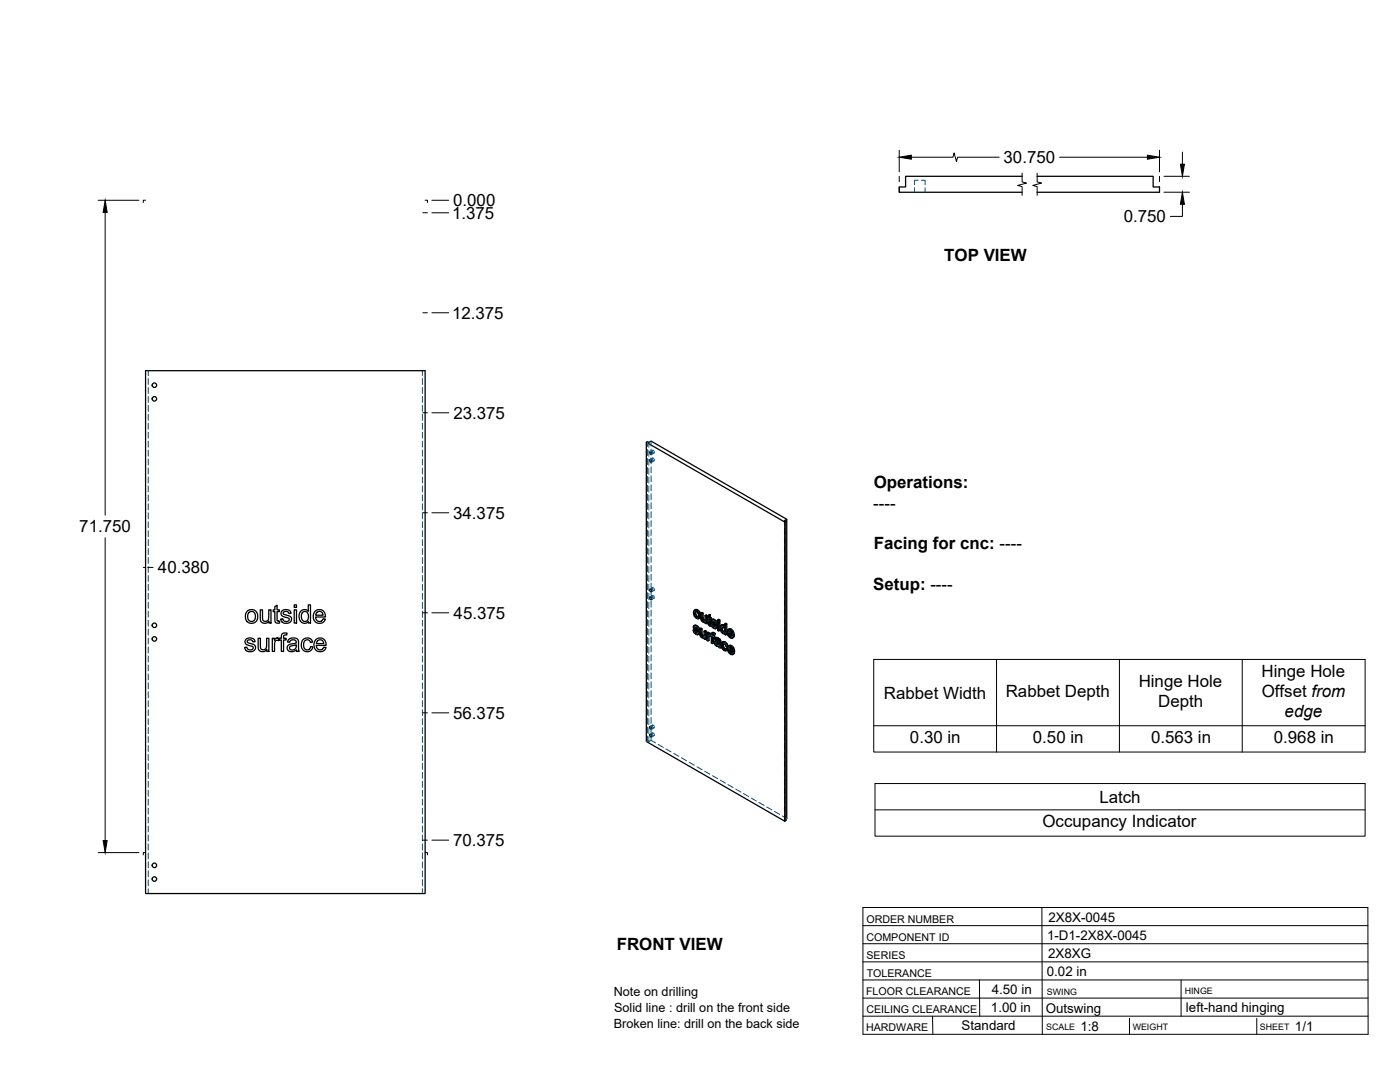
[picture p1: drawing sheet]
<svg xmlns="http://www.w3.org/2000/svg" width="559mm" height="432mm" viewBox="0 0 559 432" stroke-linecap="round" stroke-linejoin="round" font-family="sans-serif">
<!-- layer: Visible -->
<g fill="none" stroke="#000" stroke-width=".51">
<path d="M408 70.4h-46.5v4.2h-2.6v2.1h49.1M414 70.4h46.3v4.2h2.5v2.1h-48.8M58.1 147.9h111.6v208.7h-111.6zM258 176.5v119.4l55.2 31.8v-119.4M259.3 183.4l.7 .2 .1 .8-.6-.2zM259.3 180.3l.7 .2 .1 .8-.6-.2zM313.7 208l-.5 .3-55.2-31.8 .4-.2 .6 .3 .9-.6 54.1 31.2v119.4l-.3 .2M314 207.2l-.9 .6 .6 .2v119.5l-.5 .2M259.3 238.3l.7 .1 .1 .9-.6-.2zM259.3 235.1l.7 .2 .1 .8-.6-.1zM98.1 255.2l1.2-.6a1.91 1.91 0 0 1 2.5 1.5l-.9 .1a1.13 1.13 0 0 0-1.1-.9 1.13 1.13 0 0 0-1.1 .9l.3 .3a3.4 3.4 0 0 1 3 1.5 2.21 2.21 0 0 1-1.6 2.1 2.21 2.21 0 0 1-2.5-.9l-.3-.8h1a1.23 1.23 0 0 0 1.3 1 1.23 1.23 0 0 0 1.1-1.2l-.6-.3a2.3 2.3 0 0 1-2.6-1.6zM98.7 243.8l1.5-.5a2.65 2.65 0 0 1 2.6 3.6 2.65 2.65 0 0 1-4.3 .9l-.5-1.4a2.97 2.97 0 0 1 .7-2.6z"/>
<path d="M99.3 244.5l.8-.5a1.97 1.97 0 0 1 1.9 2 1.97 1.97 0 0 1-2 2l-.7-.5-.4-.8v-1.3zM103 254.7h.9v2.9a1.32 1.32 0 0 0 1.3 1.7 1.32 1.32 0 0 0 1.2-1.8v-2.8h.9v5.3h-.8v-.8a1.88 1.88 0 0 1-2.2 .8 1.88 1.88 0 0 1-1.3-2zM103.9 243.4h.9v2.9a1.32 1.32 0 0 0 1.3 1.7 1.32 1.32 0 0 0 1.2-1.8v-2.8h.9v5.2h-.8v-.7a1.88 1.88 0 0 1-2.3 .8 1.88 1.88 0 0 1-1.2-2.1zM108.7 254.7h.8v.8a1.28 1.28 0 0 1 2-.7l.8-.1v-.6a1.51 1.51 0 0 1 .7-1.4 1.51 1.51 0 0 1 1.6 0l-.2 .7a.82 .82 0 0 0-.8 0 .82 .82 0 0 0-.4 .8v.5h1v.7h-1v4.6h-.9v-4.6h-.8v-.4l-.2 .7a1.17 1.17 0 0 0-1.4 .1 1.17 1.17 0 0 0-.3 1.4v2.8h-.9zM109.7 242.1l.9-.5v1.8h.9v.7h-.9v3.3l.2 .4h.7l.1 .8a1.32 1.32 0 0 1-1.5-.1 1.32 1.32 0 0 1-.4-1.4v-3h-.6v-.7h.6zM112.5 243.9l1.2-.6a1.92 1.92 0 0 1 2.5 1.4l-.9 .2a1.13 1.13 0 0 0-1.1-1 1.13 1.13 0 0 0-1.1 1l.3 .3a3.4 3.4 0 0 1 2.9 1.5 2.2 2.2 0 0 1-1.7 2 2.2 2.2 0 0 1-2.5-1.2l-.1-.4 .9-.2 .6 1h1.4a.71 .71 0 0 0 .5-.5 .71 .71 0 0 0-.2-.7l-.5-.2a2.3 2.3 0 0 1-2.5-1.5zM115.3 255.1h.1a2.27 2.27 0 0 1 3.7 1.1l.3 3.8h-.9l-.2-.7a1.99 1.99 0 0 1-2.2 .9 1.99 1.99 0 0 1-1.5-2l.8-.9 1.7-.4a.82 .82 0 0 0 1.1-.7 .82 .82 0 0 0-1.1-.9 1.2 1.2 0 0 0-1.5 1l-.9-.1zM115.7 258l2.6-.7a1.53 1.53 0 0 1-.8 1.9 1.53 1.53 0 0 1-1.9-.5zM117.4 243.4h.9v5.2h-.9zM117.4 241.4h.9v1h-.9zM120 244l1.1-.7a1.79 1.79 0 0 1 1.9 .7v-2.6h.9v7.2h-.8v-.6a2.17 2.17 0 0 1-2.6 .5 2.17 2.17 0 0 1-1.1-2.5zM120.8 244.4l.6-.3a2.12 2.12 0 0 1 1.8 1.5 2.12 2.12 0 0 1-.8 2.2l-.4 .2a2.1 2.1 0 0 1-1.7-1.4 2.1 2.1 0 0 1 .5-2.2z"/>
<path d="M120.9 255.2l1.3-.6 1.4 .1 .8 .7 .4 .8-.9 .2a1.43 1.43 0 0 0-1.9-1 1.43 1.43 0 0 0-.8 1.9l.1 1.1a1.34 1.34 0 0 0 1.5 .9 1.34 1.34 0 0 0 1.2-1.3l.8 .1-.4 1.1a2.47 2.47 0 0 1-3.2 .4 2.47 2.47 0 0 1-.8-3.2zM125.7 244l1.5-.7a2.44 2.44 0 0 1 2.7 2.9h-3.9l.2 1a1.47 1.47 0 0 0 1.4 .8 1.47 1.47 0 0 0 1.3-1l1 .1-.3 .7-.9 .7-1 .3a2.8 2.8 0 0 1-2.6-1.7 2.8 2.8 0 0 1 .6-3.1zM126 255.3l1.5-.7a2.44 2.44 0 0 1 2.7 3h-4l.3 .9a1.47 1.47 0 0 0 1.4 .8 1.47 1.47 0 0 0 1.3-1l.9 .1-.3 .7-.8 .7-1 .3a2.79 2.79 0 0 1-2.6-1.7 2.79 2.79 0 0 1 .6-3.1zM126.5 244.4l.7-.4a1.44 1.44 0 0 1 1.7 1.5h-2.9zM126.7 255.7l.8-.3 1 .1 .7 1.3h-2.9zM276.6 251.5l.9 1.4 .7 .4 .5-.1M276.9 249.8l.6-.3 .8 .2 .9 1.4-.5 .3-.1-.6M277.3 244.8v-.6a1.11 1.11 0 0 1 1.3 .3 1.11 1.11 0 0 1 .2 1.2l-.2 .7h-.6M277.3 251.3l-.7 .2 .5 .2M277.3 252.3l.5 .4 .4-.3M277.4 250.9l1 .9 .5-.2M277.4 251.5l-.3 .2 .2 .6 .4-.3"/>
<path d="M277.5 249.5l-.7 .4v.7l1.6 2M277.5 250.2l-.3 .4 .5-.2M277.5 245.8l.5 .6 .5-.3M277.6 251.6l.8 .9M277.6 250.3l.6 .7M277.7 249.9l.5 .4 .5-.2M277.7 250.4l1 1M277.7 250.4h-.5M277.7 244.5l-.4 .3v.5l.2 .5 .4-.3M277.7 249.5l-.7 .2M277.8 252.7l.4 .1M277.8 244v1.2l.9 1"/>
<path d="M277.8 250.6l-.4 .3-.2-.3M278 243.6l.9 .9 .5-.2M278.1 249.7l-.8 .1M278.2 250.3l.4 .5 .4-.3M278.4 252.6l-.1 .2M278.4 251.8l.3 .5 .5-.3M278.5 243.4l-.5 .2-.8-.1M278.6 251.3l.7 1.2-.7 .8M278.7 252.3l.1 .5 .5-.3M278.8 252.8l-.1 .4 .4-.3M278.9 244.5l.4 1.4 .4-.3M279.1 246.7a1.8 1.8 0 0 1-2.3-2l.1-.9 .8-.6 .7 .1 .7 .6 .6 1.7-.2 .8-.6 .5"/>
<path d="M279.3 245.9l-.2 .8 .4-.3M279.3 250.9l.5 .3 .4-.3M279.7 244.7l.5 .2 .4-.2M279.8 251.2v2.2l.4-.2M279.8 253.4l.2 .4 .4-.2M280 253.8l.3 .3 .5-.2M280.2 244.9v2.3l.5-.3M280.2 247.2l.2 .4 .4-.3M280.3 254.1l.4 .1M280.4 247.6l.3 .3 .5-.3M280.7 247.9l.4 .1M280.9 254l-.6-.7-.1-2.4-.4-.2-.5 .2 .1 2.7 .8 .9h.9v.4l.3 .3"/>
<path d="M281.1 254.5l-.2 .1M281.4 247.7l-.7-.6-.1-2.4-.4-.3-.5 .3 .1 2.5 .7 1 .6 .2 .4-.2M281.4 245.7l.5 .2 .4-.2M281.4 252.2v3l.5-.3v-3l-.4-.3-.5 .3v1.9l-.3 .4 .2-.1M281.5 248.2v.5l.4 .2M281.5 248.3l-.2 .1M281.9 245.9v3l.4-.2v-3l-.4-.3-.5 .3v1.9l-.3 .4 .2-.1M281.9 251.9l-.5 .3-.4-.3M282.3 246.6l.3 .2 .2 2.6 .7 .5 .4-.2M282.6 246l-.3 .2 .3 .2v-.8l.9-.3v1.1l.5 .2v.4l-.5 .3v-.4M283 253.5l-.4 .7 .4-.2M283 252.9v-.4l-.4-.2-.5 .2v3l.5 .3"/>
<path d="M283 252.5l-.5 .3-.4-.3M283.1 253.5l-.1 2-.4 .3v-1.6M283.1 253.6l.4 .2M283.1 253.6l-.5 .1M283.1 245.6v1l.4-.2M283.1 246.6l.4 .3 .5-.3M283.1 253l.4 .4M283.3 252.7l-.8 .5v-.4M283.3 249.3l.2 .1M283.5 249.4l.1 .5M283.5 252.8l-.8 .2M283.5 252.8l-.7 .2"/>
<path d="M283.5 245.3l-.9 .3M283.5 253.3v.4l.4 .3v2.6l.5 .2M283.5 253.5l-.1 .4M283.5 248.8l-.4 .3v-2.1l.4 .2 .3 1.9M283.6 248.9l-.5 .2M283.8 249.1l.8 1.4 .6 .4 .6-.1M283.8 249.1l-.6 .1M283.8 249.1h.1M283.8 249.3l-.3 .1M284 247.4l.6-.3 .8 .3 .9 1.3-.5 .3-.1-.6M284.1 252.7l.9-.2 .5 .3-.1 .4-.4 .3v-.4M284.3 248h.6l.9 1"/>
<path d="M284.4 253.8l.5 .3 .4-.2M284.4 248.9l-.6 .2 .4 .2M284.4 249.9l.5 .4 .4-.3M284.5 248.5l1 .9 .5-.2M284.6 249.1l-.4 .2 .1 .4 .1 .2 .5-.3M284.6 247.9l-.3 .3 .5-.3 .6 .7M284.6 247.1l-.7 .5v.6l1.6 2M284.6 252.4l-.6 .4-.1 .8-.4-.3 .4-.2-.4-.3M284.6 252.8l.4 .3 .5-.3M284.7 249.2l.8 .9M284.8 253.3l.5 .6v.4l-.4 .2v-.4M284.8 254.5v2.1l-.4 .2v-2.6l.5 .3"/>
<path d="M284.8 247.5l.5 .4 .5-.2M284.9 247.1l-.8 .3M284.9 250.3l.4 .1M284.9 248.2l-.4 .3-.2-.3M285 253.5l-.6-.3v.6l.4-.2M285.1 252.5l-.9 .1M285.2 247.3l-.4 .2-.4-.1M285.3 256l.6-.3 .9 .3M285.3 247.9l.4 .5 .4-.2M285.4 254.7l.8-.3 1.3 .9 .4 3.1-.5 .2-.1-.4M285.5 250.2l-.1 .2M285.5 249.4l.3 .5 .5-.3"/>
<path d="M285.6 256.5l.1-.1a.86 .86 0 0 1 1.1 1M285.6 257.1l.4 .4 .5-.3M285.7 256.4l-.2 .3M285.7 248.9l.7 1.2-.7 .8M285.8 249.9l.1 .5 .5-.3M285.8 255.7l-.7 .5 .1 .9 .9 .8h.8l.1 .5 .4 .2M285.9 250.4l-.1 .4 .5-.3M285.9 256.5l-.4 .2 .1 .4 .5-.2M286 256.5l.8 .8M286 255.2l-.4 .2a.8 .8 0 0 1 .9 0 .8 .8 0 0 1 .4 .8l-1.2-.3M286 255.2h.1M286 257.5l.5 .1"/>
<path d="M286.1 255.7l-.7 .2M286.2 254.4l-1 .4-.1 .3 .5 .3M286.3 254.9l.5 .4 .5-.3M286.4 248.6l.5 .2 .4-.2M286.4 247.4l.5 .3 .4-.3M286.5 257.6l.3-.1zM286.7 254.6l-.4 .3-.6-.2M286.8 255.3l.3 .4 .5-.3M286.9 247.7v.6l.4-.3v-.6l-.4-.2-.5 .2v.6l.5 .3M286.9 248.3l.4 .3v3l-.4 .2v-3M286.9 248.3l-.5 .3v3l.5 .2M287.1 255.7l.2 .4 .4-.2"/>
<path d="M287.3 256.1v2.1l.5-.3M287.8 249.6l.8-.3 .6 .3M287.9 250.9l.3-.9 .9 .8 .1 1.4-.2 .3-.4-.1M288.1 251.9l.5 .5 .4-.2M288.2 256.3l.7-.3 .6 .2 .6 .6 .4 .9-.4 .3-.4-.9M288.3 257.6l.2 1 .4-.3M288.3 250.6l-.4 .3v.5l.2 .5 .4-.3M288.4 249.3l-.9 .7v1.5l.7 1.1 .7 .4 .4-.2v.4l.4 .2M288.4 250.1v1.3l.8 .8M288.5 258.6l.5 .6 .5-.3M288.5 249.7l.4 .3M288.8 257.3l-.5 .3 .3-.8 .7 .2 .3 .8 .5 .2"/>
<path d="M288.8 256.8l.1 1.5 .7 .7M288.9 256l-.5 .3a2.08 2.08 0 0 0 1.4 3.4M289 249.4l-.5 .3-.6-.2M289 256.5l.7 .6 .5-.2M289.2 249l.5 .3 .4-.3M289.3 252.8l-.2 .1M289.5 256.2l-.5 .3-.6-.2M289.7 249.3v4.1l.4-.2v-4.2l-.4-.2-.5 .2v1.5l-.3-.5 .3-.1M289.7 258.8l-.2 .4h-.5M290.4 259l-.6 .7 .6-.4M290.4 258.7l-.7 .1 .4 .3M290.9 253.5l.6 .6 .4-.3"/>
<path d="M291.1 251.9l-.4 .3 1.4 .8-.5-1.1a.48 .48 0 0 0-.6-.2 .48 .48 0 0 0-.3 .5M291.2 251.7l-.1 .2 .9 .6M291.2 252.9l.9 1M291.3 258.5l-.5 .3 1.5 .8-.6-1.2a.49 .49 0 0 0-.6-.1 .49 .49 0 0 0-.3 .5M291.3 258.2v.3l.8 .5M291.4 253.3l-.5 .2-.2-.9 1.9 1.1M291.4 259.5l.8 1M291.4 251.4l.9 .9 .4-.3M291.5 254.1l.4 .1M291.5 259.8l-.5 .3-.2-.9 2 1.1M291.6 257.9l.8 .9 .5-.2M291.9 251.1l-1.3 .2"/>
<path d="M292 257.7l-1.3 .1M292.1 253.9l.5 .3 .5-.3M292.1 253.9l-.1 .2M292.3 252.3l.3 1.3 .5-.3M292.4 258.8l.4 1.4 .4-.3M292.5 253.7l-.4 .2M292.6 253.6l.5-.1-.1-.6-.7-1.5-.9-.5-.8 .4-.4 1.1 .4 1.3 1.3 1 .7-.5M292.7 253.7l.3 .4-.7 .5M291 260.1l.6 .5 .4-.2M291.6 260.6l.4 .2M292.3 260.4l.4 .4 .5-.3M292.3 260.4l-.2 .3"/>
<path d="M292.6 260.2l-.3 .2M292.8 260.2l.4-.2v-.5l-.7-1.5-1-.5-.8 .3-.4 1 .4 1.3 1.2 1.1h.6l.2-.4M292.8 260.2l.3 .4-.7 .6M259.3 293.1l.7 .2 .1 .8-.6-.2zM259.3 290l.7 .2 .1 .8-.6-.2z"/>
<circle cx="61.6" cy="153.7" r=".9"/>
<circle cx="61.6" cy="159.2" r=".9"/>
<circle cx="61.6" cy="255" r=".9"/>
<circle cx="61.6" cy="249.5" r=".9"/>
<circle cx="61.6" cy="345.3" r=".9"/>
<circle cx="61.6" cy="350.8" r=".9"/>
</g>
<!-- layer: Hidden -->
<g fill="none" stroke="#00557f" stroke-width=".4">
<path d="M365 74.9v1.8M366.5 71.9h-1.5v1.8M367.7 71.9h1.5v1.8M369.2 74.9v1.8M59.2 147.9v2M59.2 151.1v2.3M59.2 154.6v2.4M59.2 158.2v2.4M168.6 147.9v2M168.6 151.1v2.3M168.6 154.6v2.4M168.6 158.2v2.4"/>
<path d="M59.2 161.8v2.4M59.2 165.4v2.3M59.2 168.9v2.4M59.2 172.5v2.4M59.2 176.1v2.4M59.2 179.6v2.4M168.6 161.8v2.4M168.6 165.4v2.3M168.6 168.9v2.4M168.6 172.5v2.4M168.6 176.1v2.4M168.6 179.6v2.4"/>
<path d="M258.4 176.3v1.9M258.4 179.4v2.4M259 176.6v1.9M259 179.7v2.4M259.9 176v2M259.9 179.2v2.4M260.3 179.7a.53 .53 0 0 1 .8 .3 .53 .53 0 0 1-.4 .7zM260.4 179.7l-1 .6M59.2 183.2v2.4M59.2 186.8v2.4M59.2 190.4v2.3M59.2 193.9v2.4"/>
<path d="M59.2 197.5v2.4M168.6 183.2v2.4M168.6 186.8v2.4M168.6 190.4v2.3M168.6 193.9v2.4M168.6 197.5v2.4M258.4 183v2.4M258.4 186.5v2.4M258.4 190.1v2.4M258.4 193.7v2.4M258.4 197.3v2.3M259 183.3v2.4"/>
<path d="M259 186.9v2.3M259 190.4v2.4M259 194v2.4M259 197.6v2.3M259.9 182.8v2.3M259.9 186.3v2.4M259.9 189.9v2.4M259.9 193.5v2.4M259.9 197.1v2.3M260.3 182.9a.53 .53 0 0 1 .8 .2 .53 .53 0 0 1-.4 .8zM260.4 182.8l-1 .6M261 183.9l-1 .6"/>
<path d="M261 180.8l-1 .6M59.2 201.1v2.4M59.2 204.6v2.4M59.2 208.2v2.4M59.2 211.8v2.4M59.2 215.3v2.4M59.2 218.9v2.4M168.6 201.1v2.4M168.6 204.6v2.4M168.6 208.2v2.4M168.6 211.8v2.4M168.6 215.3v2.4"/>
<path d="M168.6 218.9v2.4M258.4 200.8v2.4M258.4 204.4v2.4M258.4 208v2.4M258.4 211.5v2.4M258.4 215.1v2.4M258.4 218.7v2.4M259 201.1v2.4M259 204.7v2.4M259 208.3v2.4M259 211.9v2.3M259 215.4v2.4"/>
<path d="M259 219v2.4M259.9 200.6v2.4M259.9 204.2v2.4M259.9 207.8v2.3M259.9 211.3v2.4M259.9 214.9v2.4M259.9 218.5v2.4M313.1 207.8v1.9M313.1 210.9v2.4M313.1 214.5v2.4M313.1 218v2.4M59.2 222.5v2.4"/>
<path d="M59.2 226.1v2.4M59.2 229.6v2.4M59.2 233.2v2.4M59.2 236.8v2.4M168.6 222.5v2.4M168.6 226.1v2.4M168.6 229.6v2.4M168.6 233.2v2.4M168.6 236.8v2.4M258.4 222.3v2.3M258.4 225.8v2.4M258.4 229.4v2.4"/>
<path d="M258.4 233v2.4M258.4 236.6v2.3M259 222.6v2.4M259 226.1v2.4M259 229.7v2.4M259 233.3v2.4M259 236.9v2.3M259.9 222.1v2.3M259.9 225.6v2.4M259.9 229.2v2.4M259.9 232.8v2.4M259.9 236.3v2.4"/>
<path d="M259.9 239.9v2.4M260.3 234.6a.58 .58 0 0 1 .8 .3 .58 .58 0 0 1-.3 .7l-.5-.5zM260.4 237.6a.59 .59 0 0 1 .7 .4 .59 .59 0 0 1-.3 .7l-.5-.6zM260.4 237.6l-1 .6M260.4 234.5l-1 .6M261 238.7l-1 .6M261 235.6l-1 .6M313.1 221.6v2.4M313.1 225.2v2.4M313.1 228.7v2.4M313.1 232.3v2.4M313.1 235.9v2.4"/>
<path d="M313.1 239.5v2.4M59.2 240.4v2.3M59.2 243.9v2.4M59.2 247.5v2.4M59.2 251.1v2.3M59.2 254.7v2.3M59.2 258.2v2.4M168.6 240.4v2.3M168.6 243.9v2.4M168.6 247.5v2.4M168.6 251.1v2.3M168.6 254.7v2.3"/>
<path d="M168.6 258.2v2.4M258.4 240.1v2.4M258.4 243.7v2.4M258.4 247.3v2.3M258.4 250.8v2.4M258.4 254.4v2.4M258.4 258v2.4M259 240.4v2.4M259 244v2.4M259 247.6v2.4M259 251.1v2.4M259 254.7v2.4"/>
<path d="M259 258.3v2.4M259.9 243.5v2.4M259.9 247.1v2.3M259.9 250.6v2.4M259.9 254.2v2.4M259.9 257.8v2.4M277.1 251.2l.3 1M277.2 250l-.5 .2M277.3 249.7l-.5 .2M277.3 244.2l-.5 .3M277.3 251.3l.3 .3M277.3 250.4l-.5 .3"/>
<path d="M277.3 250.2l.4-.2-.5 .3M277.4 249.5l-.2 .7 .7 1a1.05 1.05 0 0 1 .8 1.3h-.3l.4-.2M277.4 252.2l.8 .7 .8 .1M277.4 252.2l-.4 .2M277.5 251.4l-.1 .1M277.6 250.9l-.5 .2M277.6 245.6l.9 .9 .9 .1M277.6 245.6l-.5 .3M277.6 250.2h-.1M277.6 250.3l.1-.3 .5 .1 1 1M277.7 243.2l-.4 .9 .3 1.5M277.9 243.8l-.1 .2"/>
<path d="M277.9 243.8l.7 .1 .6 .9v1.1l-.5 .3M277.9 243.8l-.4 .2M278.2 250.1l-.5 .3M278.2 252.9l-.4 .2M278.2 251l.4 .3M278.2 252.8l.5-.2-.4 .2M278.5 243.8l-.5 .3M278.5 246.5l-.5 .3M278.6 250.5l-.5 .2M278.7 251.9l-.5 .3M278.7 250.9l-.4 .3M278.8 253l-.5 .3"/>
<path d="M279 246.1l-.4 .3M279 244.4l-.4 .3M279.1 246.7l-.4 .3M279.2 245.4l-.4 .2M279.8 250.7l.1 2.6 .8 1 .8-.1v.5l.4 .2M279.8 253l-.4 .3M280 253.5l-.5 .2M280.2 244.4l.2 2.8 .7 .8h.8v.4l.4 .3M280.2 246.8l-.4 .3M280.2 253.9l-.4 .3M280.4 247.2l-.5 .3M280.6 247.7l-.4 .2"/>
<path d="M280.7 254.3l-.5 .2M281.1 248l-.5 .3M281.1 254l-.2 .1M281.3 253.9l-.5 .3M281.3 254.3l-.2 .2M281.4 253.8l-.5 .3M281.5 251.6l-.1 2-.5 .4M281.5 254.7l-.4 .2M281.5 254.2l-.4 .3M281.5 247.7l-.2 .2M281.7 247.7l-.5 .2M281.8 247.6l-.5 .2"/>
<path d="M281.9 245.4l-.1 2-.4 .3M281.9 248.4l-.4 .3M281.9 248l-.4 .2 .2-.1M282.3 246.2v.4l.5-.3M282.6 252.3v3l.4 .2M282.6 255.3l-.5 .2M282.8 245.9l-.2 .1M283 253l-.5 .2M283.1 245.3v.8l-.3-.2v.4l.3 .2v2.4l.9 .7-.2-.5M283.1 253.4l-.1 .1M283.1 246.5l-.5 .3M283.1 246.1l-.5 .3"/>
<path d="M283.1 248.9l-.4 .2M283.2 252.8l-.2 .1M283.3 253.2l-.5 .3M283.3 249.2l-.4 .2M283.5 253.3l-.4 .2 .3-.3 .4 .4 .2-.3 .4 .4v2.6l.4 .3M283.5 246.7l-.4 .3M283.7 249.5l-.4 .3M283.8 253.6l-.3 .2M284 247l-.5-.3v.5M284 253.2l-.5 .2M284 253.3l-.5 .2M284 249.2l-.2 .1"/>
<path d="M284 249.6l-.1 .1M284.2 248.9l.4 .9M284.3 247.6l-.5 .3M284.4 253.3l-.9 .4M284.4 256.3l-.5 .3M284.4 253.7l-.5 .3M284.4 247.3l-.5 .2M284.4 248.9l.3 .3M284.4 252.6l-.4 .2M284.4 248.1l-.5 .2M284.5 247.1l-.1 1.1 1.3 1.2a.36 .36 0 0 1 .3 .4 .36 .36 0 0 1-.4 .4l.3-.3M284.5 252.4l-.1 .9-.4-.2"/>
<path d="M284.6 249.8l.9 .7 .6 .1M284.6 249.8l-.5 .2M284.6 249v.1M284.7 248.5l-.5 .3M284.7 247.8l-.1 .1M284.8 247.9v-.3l.5 .1 1 1M284.8 254l-.4 .2M284.8 247.6l-.4 .3M284.9 253l-.5 .2M285.2 253l-.5 .3M285.3 247.7l-.5 .3M285.3 254.3l-.5-.3v.5"/>
<path d="M285.3 254.7l.5-.3-.2 .5 .4 .3a.87 .87 0 0 1 1 0 .87 .87 0 0 1 .3 .9l-.5-.1M285.4 248.6l.3 .3M285.4 250.4l.4-.2-.9 .5M285.4 253.2l-.5-.2-.1 .3M285.5 256.2l-.4 .2M285.6 255.8l-.5 .3M285.6 254.9l-.5 .2M285.7 248.1l-.5 .2M285.7 255.7l-.2 .6 .3 .7 .8 .7h.7l.1 .4M285.7 256.9l-.4 .3M285.8 249.6l-.5 .2M285.9 248.5l-.5 .3"/>
<path d="M285.9 250.7l-.5 .2M285.9 256.5l.3-.3a.77 .77 0 0 1 .9 .2 .77 .77 0 0 1 0 .9h-.3M286.2 256.2l-.6 .3 .4-.3M286.2 254.9l-.4 .2M286.4 257.6l-.5 .2M286.7 255l-.5 .3M286.9 257.7l-.5 .3M286.9 248.3v3l.4 .3M286.9 247.2v.5l.4 .3M286.9 251.3l-.5 .3M286.9 247.7l-.5 .3M286.9 257.3l-.1 .2"/>
<path d="M287.2 255.5l-.5 .2M287.2 257.2l-.5 .4M287.3 256.5l-.4 .3M287.3 256.1l-.4 .3M287.3 256l-.4 .2M287.3 257.7l-.4 .2M287.4 258.1l.5 .3M287.4 258.1l-.4 .3M287.9 250.4l-.5 .2M288 251.2l-.5 .3M288 249.6l-.5 .3M288.2 249.3l-.3 .7 .3 1.7 .6 .8h.9v.4l.4 .3"/>
<path d="M288.3 257.1l-.5 .3M288.4 252.1l-.4 .2M288.4 256.3l-.4 .3M288.5 249.9l-.1 .2M288.5 249.9l.7 .1 .5 1v.9l-.5 .3M288.5 249.8l-.4 .3 .4-.2M288.6 258.4l-.4 .3M288.6 256.1l-.3 .7 .2 1.5 .7 .9 1 .3M288.8 256.8l.7-.2 .6 1 .4 .1M289 256.6l-.5 .3M289 252.6l-.5 .2M289 249.9l-.5 .2"/>
<path d="M289.4 249.8l-.2 .1M289.5 259.3l-.5 .3M289.5 256.6l-.4 .3M289.5 252.2l-.4 .2M289.5 250.4l-.4 .3M289.6 259h.3M289.7 248.8v1.4l-.5-.6M289.7 250.2l-.5 .3M289.7 252.5l-.4 .3M289.7 251.5l-.4 .2M289.7 252.9l-.4 .3M289.9 257l-.5 .3"/>
<path d="M289.9 259l-.4 .2M290.1 257.6l-.5 .2M290.1 258.6l-.2 .4M290.4 258.7l.2 .2-.2 .4M290.6 258.9l-.2 .1M290.7 252l-.5 .2M290.8 258.6l-.5 .2M291 251l-.3 .8 .3 1.5 .9 1 .9 .1M291 253.3l-.4 .3M291.1 252.4l-.4 .2M291.1 259.9l-.4 .2M291.1 257.6l-.3 .6 .3 1.7 .9 .9 .9 .1"/>
<path d="M291.2 252.9l-.1-.5 2 1.1M291.3 258.9l-.5 .3M291.4 259.5l-.1-.6 1.9 1.1M291.4 251.5l-.2 .2M291.4 251.5l.8 .3 .4 1-.6-.3M291.4 251.5l-.5 .2M291.5 258l-.2 .2M291.5 258l.8 .3 .4 1.1-.6-.4M291.5 258l-.4 .3M291.9 251.5l-.5 .3M291.9 254.3l-.5 .2M292 258.1l-.4 .2"/>
<path d="M292.1 253.9h.2M292.4 253.9l-.4 .2 .3-.2M292.4 252.1l-.4 .3M292.6 258.7l-.5 .3M292.6 252.8l-.5 .2M292.6 253.6l-.1 .1M292.7 254.4l-.5 .3M292.7 253.7l-.4 .2M292.7 259.4l-.4 .2M313.1 243v2.4M313.1 246.6v2.4M313.1 250.2v2.4"/>
<path d="M313.1 253.8v2.3M313.1 257.3v2.4M59.2 261.8v2.4M59.2 265.4v2.3M59.2 268.9v2.4M59.2 272.5v2.4M59.2 276.1v2.4M59.2 279.7v2.3M168.6 261.8v2.4M168.6 265.4v2.3M168.6 268.9v2.4M168.6 272.5v2.4"/>
<path d="M168.6 276.1v2.4M168.6 279.7v2.3M258.4 261.6v2.3M258.4 265.1v2.4M258.4 268.7v2.4M258.4 272.3v2.4M258.4 275.8v2.4M258.4 279.4v2.4M259 261.9v2.3M259 265.4v2.4M259 269v2.4M259 272.6v2.4"/>
<path d="M259 276.2v2.3M259 279.7v2.4M259.9 261.3v2.4M259.9 264.9v2.4M259.9 268.5v2.4M259.9 272.1v2.3M259.9 275.6v2.4M259.9 279.2v2.4M292.2 260.5h.3M292.5 260.5l-.4 .2M292.5 260.5l-.9 .6M292.7 260.2h-.1"/>
<path d="M292.8 261l-.5 .2M292.8 260.2l-.3 .3M313.1 260.9v2.4M313.1 264.5v2.3M313.1 268.1v2.3M313.1 271.6v2.4M313.1 275.2v2.4M313.1 278.8v2.3M59.2 283.2v2.4M59.2 286.8v2.4M59.2 290.4v2.4M59.2 293.9v2.4"/>
<path d="M59.2 297.5v2.4M168.6 283.2v2.4M168.6 286.8v2.4M168.6 290.4v2.4M168.6 293.9v2.4M168.6 297.5v2.4M258.4 295.7l.6 .3M258.4 283v2.4M258.4 286.6v2.3M258.4 290.1v2.4M258.4 293.7v2M258.4 295.7l-.4 .2"/>
<path d="M259 283.3v2.4M259 286.9v2.3M259 290.4v2.4M259 294v2M259.9 293.5v1.9l1.8 1.1M259.9 282.8v2.4M259.9 286.3v2.4M259.9 289.9v2.4M259.9 295.4l-.9 .6M260.3 292.5a.54 .54 0 0 1 .8 .3 .54 .54 0 0 1-.4 .7zM260.3 289.4a.53 .53 0 0 1 .8 .3 .53 .53 0 0 1-.4 .7zM260.4 292.5l-1 .6"/>
<path d="M260.4 289.4l-1 .5M261 293.6l-1 .6M261 290.5l-1 .5M262.7 297.1l2.1 1.2M265.8 298.9l2.1 1.2M313.1 282.3v2.4M313.1 285.9v2.4M313.1 289.5v2.4M313.1 293.1v2.3M313.1 296.6v2.4M59.2 301.1v2.4M59.2 304.7v2.3"/>
<path d="M59.2 308.2v2.4M59.2 311.8v2.4M59.2 315.4v2.4M59.2 318.9v2.4M168.6 301.1v2.4M168.6 304.7v2.3M168.6 308.2v2.4M168.6 311.8v2.4M168.6 315.4v2.4M168.6 318.9v2.4M268.9 300.7l2.1 1.1M272 302.4l2 1.2"/>
<path d="M275.1 304.2l2 1.2M278.2 306l2 1.2M281.3 307.8l2 1.2M284.4 309.6l2 1.1M287.5 311.3l2 1.2M290.6 313.1l2 1.2M293.6 314.9l2.1 1.2M296.8 316.7l2 1.2M299.8 318.5l2.1 1.2M313.1 300.2v2.4M313.1 303.8v2.4M313.1 307.3v2.4"/>
<path d="M313.1 310.9v2.4M313.1 314.5v2.4M313.1 318.1v2.3M59.2 322.5v2.4M59.2 326.1v2.4M59.2 329.7v2.3M59.2 333.2v2.4M59.2 336.8v2.4M168.6 322.5v2.4M168.6 326.1v2.4M168.6 329.7v2.3M168.6 333.2v2.4"/>
<path d="M168.6 336.8v2.4M302.9 320.3l2.1 1.1M306 322l2.1 1.2M309.1 323.8l2.1 1.2M312.2 325.6l1.8 1M313.1 321.6v2.4M313.1 325.2v2M313.1 327.2l.6 .3M313.7 326.8l-.6 .4M59.2 340.4v2.4M59.2 344v2.3M59.2 347.5v2.4"/>
<path d="M59.2 351.1v2.4M59.2 354.7v1.9M168.6 340.4v2.4M168.6 344v2.3M168.6 347.5v2.4M168.6 351.1v2.4M168.6 354.7v1.9"/>
</g>
<!-- layer: Reference -->
<g fill="none" stroke="#000" stroke-width=".4">
<path d="M58.1 79.9h-.9v.9M169.7 79.9h.9v.9M358.9 70.4v2.1M358.9 74.6v2.1M462.8 70.4v2.1M462.8 74.6v2.1M168.8 84.9h1.8M168.8 124.8h1.8M168.8 164.7h1.8M168.8 204.6h1.8M57.2 226.4h.9M168.8 244.6h1.8"/>
<path d="M168.8 284.5h1.8M168.8 335.3h1.8M58.1 340.3h-.9v.9M169.7 340.3h.9v.9"/>
</g>
<!-- layer: Hidden Narrow -->
<path d="M278.2 251.5l-.4 .3M279.8 252.5l-.5 .3M280.2 246.3l-.5 .3M281.5 253.3l-.5 .2M281.9 247l-.5 .3M283.1 248.2l-.5 .3M284.4 253l-.5 .3M284.8 253.3h.1M285.3 249.1l-.4 .3M286.6 256.3l-.5 .2M287.3 256.7l-.4 .3" fill="none" stroke="#000" stroke-width=".4"/>
<!-- layer: Visible Narrow -->
<path d="M278.2 251l-.4 .2M280.2 252.6l-.4 .3M280.6 246.4l-.4 .2M283.5 248.5l-.4 .3M284.8 253.3l-.4 .3M285.3 248.6l-.4 .2M286.5 255.8l-.4 .3M287.8 256.3l-.5 .3M287.8 257l-.5 .3" fill="none" stroke="#000" stroke-width=".4"/>
<!-- layer: Titleblock -->
<g fill="none" stroke="#000" stroke-width=".4">
<path d="M344.4 362.2h201.6l.1 50.6h-201.7zM344.4 376.6h201.6M344.4 369.4h201.6M415.9 362.2l.1 50.6M344.4 383.9h201.6M344.4 398.3h201.6M344.4 391.1h201.6M390.9 391.1l.2 14.4M471.4 391.1v14.4M344.4 405.5h201.7M372.2 405.5l.1 7.3M450.8 406.4v6.4"/>
<path d="M501.6 406.4v6.4"/>
</g>
<!-- layer: FD_Dimensions -->
<g fill="none" stroke="#000" stroke-width=".4">
<path d="M358.9 59.9v8.7M462.8 59.9v8.7M39.2 79.9h16.2M172.4 79.9h6.7M363.7 62.7h16.7l.4-1.7 1 3.5 .4-1.8h16.6M422.9 62.7h35.1M464.6 70.4h10.1M464.6 76.7h10.1M472 60.7v4.8M42 84.8v120.8M172.4 84.9h6.7M472 81.5v4.9h-4.9"/>
<path d="M172.4 124.8h6.7M172.4 164.7h6.7M42 214.6v120.8M172.4 204.6h6.7M59 226.4h2.1M172.4 244.6h6.7M172.4 284.5h6.7M172.4 335.3h6.7M39.2 340.3h16.2"/>
</g>
<path d="M358.9 62.7l4.8-.8v1.6zM458 61.9l4.8 .8-4.8 .8zM471.1 65.5h1.7l-.8 4.9zM42 79.9l.8 4.9h-1.6zM472 76.7l.8 4.8h-1.7zM41.2 335.4h1.6l-.8 4.9z" fill="#000" stroke="#000" stroke-width=".4"/>
<!-- layer: Break Lines -->
<path d="M408 69.1v3.5l1.7 .5-3.5 .9 1.8 .5v3.5M414 69.1v3.5l1.7 .5-3.5 .9 1.8 .5v3.5" fill="none" stroke="#000" stroke-width=".4"/>
<!-- layer: Custom Tables -->
<path d="M348.7 263.2h196.2v36.9h-196.2zM397.8 263.2v36.9M446.8 263.2v36.9M495.8 263.2v36.9M348.7 289.6h196.2M349.2 312.7h195.7v21h-195.7zM349.2 323.2h195.7" fill="none" stroke="#000" stroke-width=".4"/>
<g font-size="6.7">
<text x="400.6" y="65.1">30.750</text>
<text x="180.9" y="82.3">0.000</text>
<text x="180.4" y="87.3">1.375</text>
<text x="448.5" y="88.7">0.750</text>
<text x="376.9" y="104.1">TOP VIEW</text>
<text x="180.4" y="127.2">12.375</text>
<text x="181" y="167.1">23.375</text>
<text x="348.7" y="194.9">Operations:</text>
<text x="348.5" y="203">----</text>
<text x="180.9" y="207">34.375</text>
<text x="31.7" y="212.5">71.750</text>
<text x="348.7" y="219.2">Facing for cnc: ----</text>
<text x="63.1" y="228.8">40.380</text>
<text x="348.5" y="235.3">Setup: ----</text>
<text x="181.1" y="246.9">45.375</text>
<text x="454.5" y="274.1">Hinge Hole</text>
<text x="503.6" y="270">Hinge Hole</text>
<text x="352.8" y="278.8">Rabbet Width</text>
<text x="401.4" y="278.2">Rabbet Depth</text>
<text x="503.6" y="278.2">Offset from</text>
<text x="180.9" y="286.9">56.375</text>
<text x="462.3" y="282.2">Depth</text>
<text x="512.8" y="286.2">edge</text>
<text x="363.2" y="296.5">0.30 in</text>
<text x="412.3" y="296.5">0.50 in</text>
<text x="459.4" y="296.5">0.563 in</text>
<text x="508.4" y="296.5">0.968 in</text>
<text x="438.8" y="320.3">Latch</text>
<text x="416.1" y="330.2">Occupancy Indicator</text>
<text x="180.8" y="337.7">70.375</text>
<text x="246.2" y="379.1">FRONT VIEW</text>
</g>
<g font-size="5.3">
<text x="418.5" y="367.9">2X8X-0045</text>
<text x="417.9" y="375">1-D1-2X8X-0045</text>
<text x="418.4" y="382.3">2X8XG</text>
<text x="417.8" y="389.5">0.02 in</text>
<text x="395.8" y="396.8">4.50 in</text>
<text x="395.5" y="403.7">1.00 in</text>
<text x="417.4" y="404.1">Outswing</text>
<text x="473.4" y="403.9">left-hand hinging</text>
<text x="383.8" y="411">Standard</text>
<text x="431.3" y="411.5">1:8</text>
<text x="516.9" y="411.5">1/1</text>
</g>
<g font-size="5.1">
<text x="245" y="397.3">Note on drilling</text>
<text x="245.1" y="403.8">Solid line : drill on the front side</text>
<text x="245" y="410.3">Broken line: drill on the back side</text>
</g>
<g font-size="4.3">
<text x="345.8" y="368.4">ORDER NUMBER</text>
<text x="345.8" y="375.5">COMPONENT ID</text>
<text x="345.8" y="382.7">SERIES</text>
<text x="345.9" y="389.9">TOLERANCE</text>
<text x="345.7" y="397.2">FLOOR CLEARANCE</text>
<text x="345.8" y="404.4">CEILING CLEARANCE</text>
<text x="345.7" y="411.6">HARDWARE</text>
</g>
<g font-size="3.5">
<text x="417.9" y="397">SWING</text>
<text x="472.9" y="396.7">HINGE</text>
<text x="417.5" y="410.9">SCALE</text>
<text x="452.1" y="410.9">WEIGHT</text>
<text x="502.9" y="410.9">SHEET</text>
</g>
</svg>
